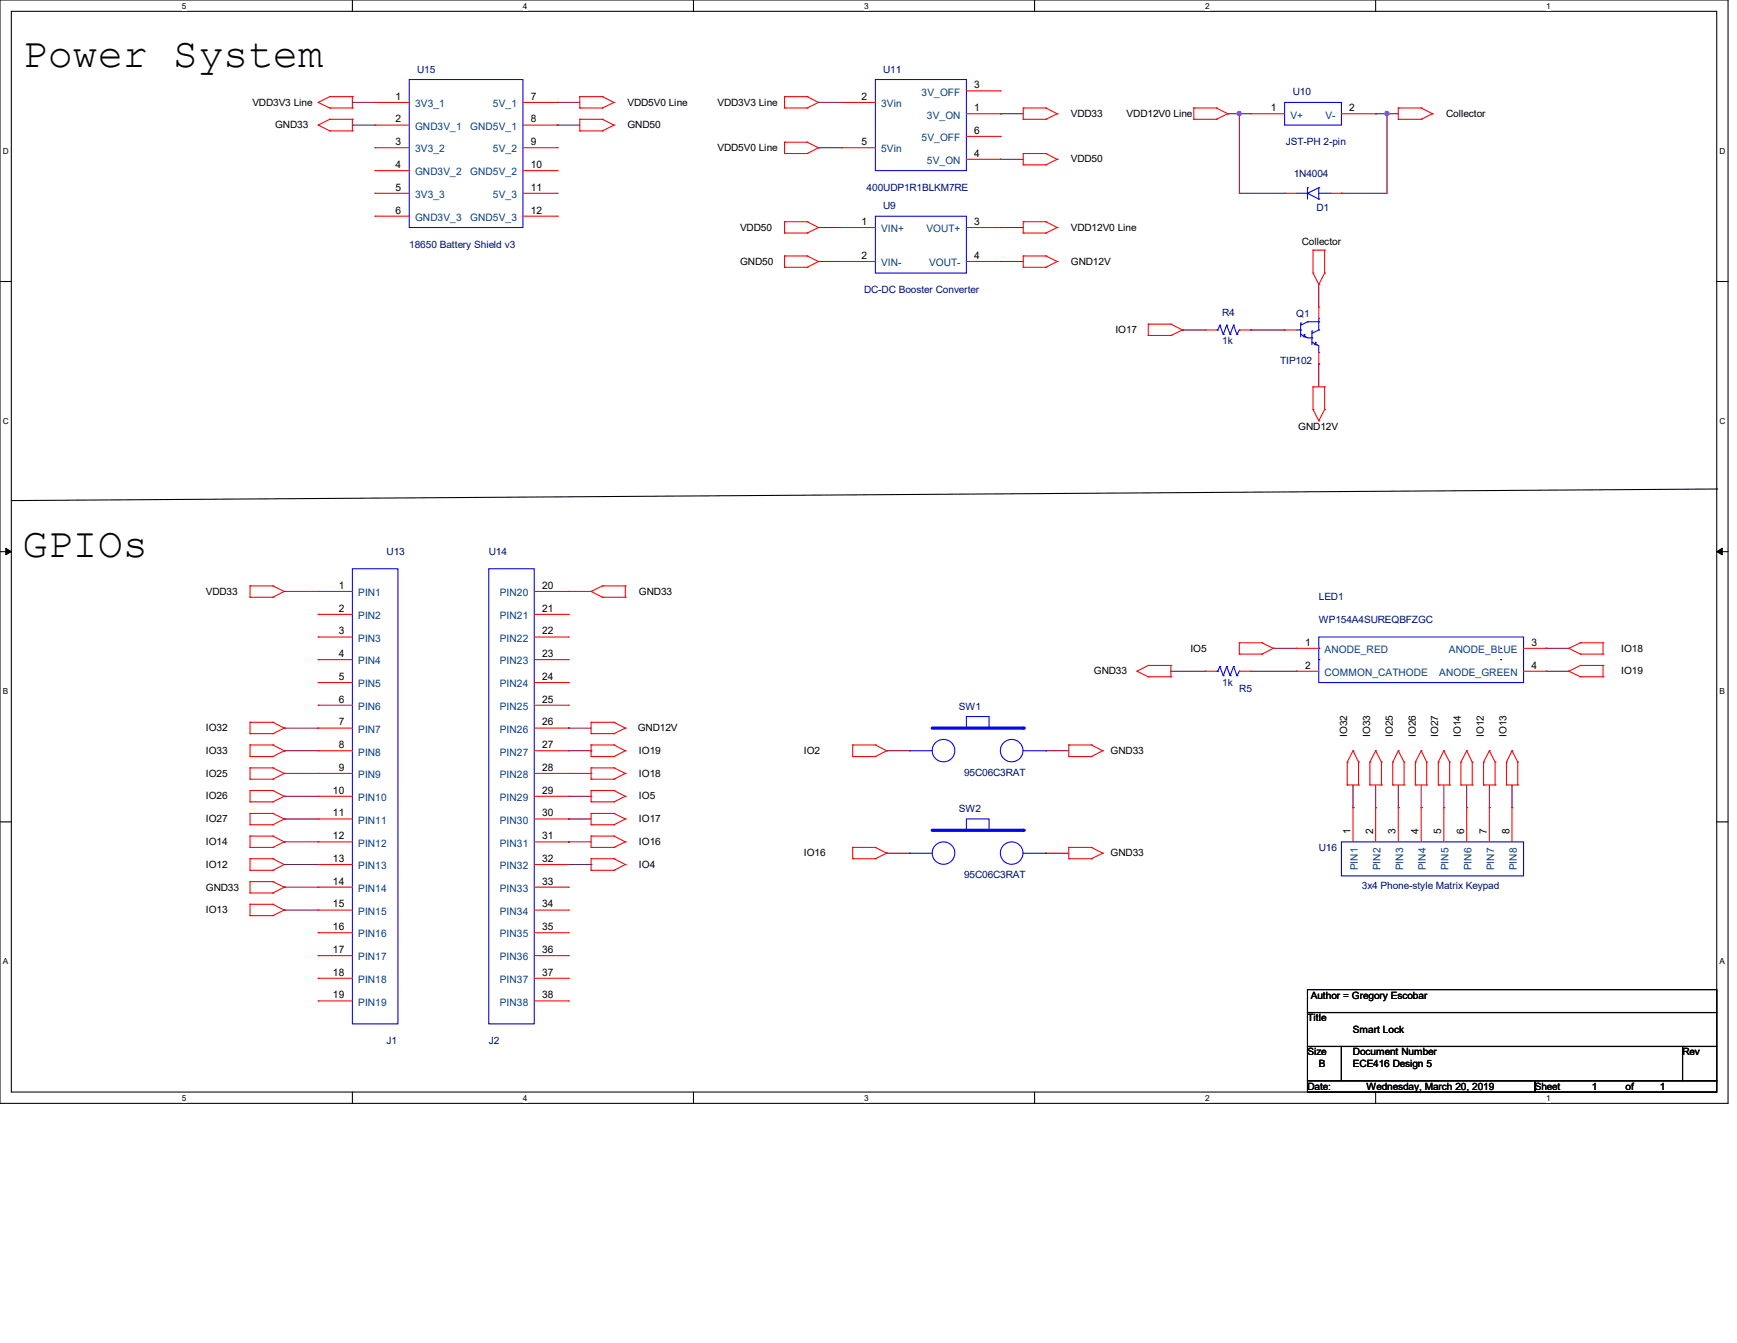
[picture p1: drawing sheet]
<svg xmlns="http://www.w3.org/2000/svg" width="279mm" height="216mm" viewBox="0 0 279 216" stroke-linecap="round" stroke-linejoin="round" font-family="sans-serif">
<path d="M0 0h278v177.4h-278zM1.8 1.8h274.3v173.8h-274.3z" fill="none" stroke="#000" stroke-width=".17"/>
<g fill="#fff">
<path d="M29.3 .2h.7v1.5h-.7z"/>
<path d="M29.3 175.8h.7v1.4h-.7z"/>
</g>
<path d="M56.7 0v1.8M56.7 175.6v1.8" fill="none" stroke="#000" stroke-width=".17"/>
<g fill="#fff">
<path d="M84.1 .2h.7v1.5h-.7z"/>
<path d="M84.1 175.8h.7v1.4h-.7z"/>
</g>
<path d="M111.5 0v1.8M111.5 175.6v1.8" fill="none" stroke="#000" stroke-width=".17"/>
<g fill="#fff">
<path d="M139 .2h.7v1.5h-.7z"/>
<path d="M139 175.8h.7v1.4h-.7z"/>
</g>
<path d="M166.4 0v1.8M166.4 175.6v1.8" fill="none" stroke="#000" stroke-width=".17"/>
<g fill="#fff">
<path d="M193.8 .2h.8v1.5h-.8z"/>
<path d="M193.8 175.8h.8v1.4h-.8z"/>
</g>
<path d="M221.3 0v1.8M221.3 175.6v1.8" fill="none" stroke="#000" stroke-width=".17"/>
<g fill="#fff">
<path d="M248.7 .2h.7v1.5h-.7z"/>
<path d="M248.7 175.8h.7v1.4h-.7z"/>
<path d="M.5 23.5h.9v1.5h-.9z"/>
<path d="M276.6 23.5h.9v1.5h-.9z"/>
<path d="M.5 67h.9v1.5h-.9z"/>
<path d="M276.6 67h.9v1.5h-.9z"/>
</g>
<path d="M0 45.3h1.8M276.1 45.3h1.9" fill="none" stroke="#000" stroke-width=".17"/>
<g fill="#fff">
<path d="M.5 110.4h.8v1.5h-.8z"/>
<path d="M276.6 110.4h.9v1.5h-.9z"/>
</g>
<path d="M0 88.7h1.8M276.1 88.7h1.9" fill="none" stroke="#000" stroke-width=".17"/>
<path d="M.9 88.1l.9 .6-.9 .5zM276.1 88.7l.9-.6v1.1z" fill="#000" stroke="#000" stroke-width=".16"/>
<g fill="#fff">
<path d="M.5 153.8h.8v1.5h-.8z"/>
<path d="M276.6 153.8h.9v1.5h-.9z"/>
</g>
<path d="M276.1 78.6h.1M276.1 78.6l-274.3 1.9M0 132.1h1.8M276.1 132.1h1.9M210.3 159.1h65.8v3.7h-65.8zM210.3 162.8h65.8v5.4h-65.8zM210.3 168.2h5.5v5.5h-5.5zM210.3 173.7h36.6v1.9h-36.6zM215.8 168.2h54.8v5.5h-54.8zM246.9 173.7h29.2v1.9h-29.2zM270.6 168.2h5.5v5.5h-5.5z" fill="none" stroke="#000" stroke-width=".17"/>
<g fill="none" stroke="#f00" stroke-width=".17">
<path d="M51.2 16.5h.1M51.2 16.5l1.8 .9M53 19.2h.1M53 15.5h.1M53 17.4h.1M53 17.4h3.7M53 19.2h3.7M53 19.2l-1.8 .9M53 15.5l-1.8 1M53 15.5h3.7M56.7 19.2h.1M56.7 15.5h.1"/>
<path d="M56.7 17.4h.1M56.7 15.5v1.9M56.7 19.2v1.8M60.3 16.5h.1M60.3 16.5h5.5M84.1 16.5h5.5M89.6 16.5h.1M93.3 17.4h.1M93.3 15.5h.1M93.3 19.2h.1M93.3 17.4h3.6M93.3 19.2h3.6"/>
<path d="M93.3 15.5h3.6M93.3 15.5v1.9M93.3 19.2v1.8M96.9 15.5h.1M96.9 17.4h.1M96.9 19.2h.1M96.9 15.5l1.9 1M96.9 19.2l1.9 .9M98.8 16.5h.1M98.8 16.5l-1.9 .9M126.2 17.4h.1M126.2 15.5h.1"/>
<path d="M126.2 17.4h3.6M126.2 15.5h3.6M126.2 15.5v1.9M129.8 15.5h.1M129.8 17.4h.1M129.8 15.5l1.9 1M131.7 16.5h.1M131.7 16.5l-1.9 .9M164.6 19.2h.1M164.6 17.4h.1M164.6 17.4h3.6M164.6 19.2h3.6"/>
<path d="M164.6 17.4v1.8M168.2 17.4h.1M168.2 19.2h.1M168.2 17.4l1.9 .9M170.1 18.3h.1M170.1 18.3l-1.9 .9M192 19.2h.1M192 17.4h.1M192 17.4h3.7M192 19.2h3.7M192 17.4v1.8M195.7 17.4h.1"/>
<path d="M195.7 19.2h.1M195.7 17.4l1.8 .9M197.5 18.3h.1M197.5 18.3l-1.8 .9M201.2 18.3h.1M201.2 18.3h5.4M215.8 18.3h5.5M221.3 18.3h.1M224.9 19.2h.1M224.9 17.4h.1M224.9 17.4h3.7M224.9 19.2h3.7"/>
<path d="M224.9 17.4v1.8M228.6 17.4h.1M228.6 19.2h.1M228.6 17.4l1.8 .9M230.4 18.3h.1M230.4 18.3l-1.8 .9M51.2 20.1h.1M51.2 20.1l1.8 .9M53 21h.1M53 21h3.7M56.7 21h.1M60.3 23.7h.1"/>
<path d="M60.3 31.1h.1M60.3 20.1h.1M60.3 27.4h.1M60.3 34.8h.1M60.3 23.7h5.5M60.3 31.1h5.5M60.3 20.1h5.5M60.3 27.4h5.5M60.3 34.8h5.5M84.1 23.7h5.5M84.1 31.1h5.5M84.1 20.1h5.5"/>
<path d="M84.1 27.4h5.5M84.1 34.8h5.5M89.6 23.7h.1M89.6 31.1h.1M89.6 34.8h.1M89.6 27.4h.1M89.6 20.1h.1M93.3 21h.1M93.3 21h3.6M96.9 21h.1M98.8 20.1h.1M98.8 20.1l-1.9 .9"/>
<path d="M126.2 24.7h.1M126.2 22.9h.1M126.2 37.5h.1M126.2 35.6h.1M126.2 24.7h3.6M126.2 35.6h3.6M126.2 37.5h3.6M126.2 22.9v1.8M126.2 35.6v1.9M126.2 22.9h3.6M129.8 22.9h.1M129.8 24.7h.1"/>
<path d="M129.8 35.6h.1M129.8 37.5h.1M129.8 22.9l1.9 .8M129.8 35.6l1.9 1M131.7 23.7h.1M131.7 36.6h.1M131.7 23.7l-1.9 1M131.7 36.6l-1.9 .9M164.6 26.5h.1M164.6 24.7h.1M164.6 37.5h.1M164.6 35.6h.1"/>
<path d="M164.6 24.7v1.8M164.6 35.6v1.9M164.6 24.7h3.6M164.6 26.5h3.6M164.6 35.6h3.6M164.6 37.5h3.6M168.2 24.7h.1M168.2 26.5h.1M168.2 35.6h.1M168.2 37.5h.1M168.2 24.7l1.9 .9M168.2 35.6l1.9 1"/>
<path d="M170.1 25.6h.1M170.1 36.6h.1M170.1 25.6l-1.9 .9M170.1 36.6l-1.9 .9M126.2 43h.1M126.2 41.1h.1M126.2 41.1h3.6M126.2 43h3.6M126.2 41.1v1.9M129.8 41.1h.1M129.8 43h.1M129.8 41.1l1.9 .9"/>
<path d="M131.7 42h.1M131.7 42l-1.9 1M164.6 43h.1M164.6 41.1h.1M164.6 41.1v1.9M164.6 41.1h3.6M164.6 43h3.6M168.2 41.1h.1M168.2 43h.1M168.2 41.1l1.9 .9M170.1 42h.1M170.1 42l-1.9 1"/>
<path d="M184.7 53.9h.1M184.7 52.1h.1M184.7 52.1h3.6M184.7 53.9h3.6M184.7 52.1v1.8M188.3 52.1h.1M188.3 53.9h.1M188.3 52.1l1.9 .9M190.2 53h.1M190.2 53l-1.9 .9M193.8 53h.1M193.8 53h1.9"/>
<path d="M199.3 53h1.9M201.2 53h.1M206.6 53h.1M206.6 53h1.9M211.2 43.9h.1M211.2 40.2h.1M211.2 43.9l.9 1.8M211.2 40.2v3.7M211.2 40.2h1.9M212.1 45.7h.1M212.1 58.5h.1M212.1 49.4h.1"/>
<path d="M212.1 49.4v1.8M212.1 56.7v1.8M213.1 43.9h.1M213.1 40.2h.1M213.1 40.2v3.7M213.1 43.9l-1 1.8M211.2 65.8h.1M211.2 62.2h.1M211.2 62.2v3.6M211.2 65.8l.9 1.8M211.2 62.2h1.9M212.1 67.6h.1"/>
<path d="M213.1 65.8h.1M213.1 62.2h.1M213.1 62.2v3.6M213.1 65.8l-1 1.8M40.2 96h.1M40.2 94.2h.1M40.2 94.2h3.7M40.2 96h3.7M40.2 94.2v1.8M43.9 94.2h.1M43.9 96h.1M43.9 94.2l1.8 .9"/>
<path d="M45.7 95.1h.1M45.7 95.1l-1.8 .9M95.1 95.1h.1M95.1 95.1l1.8 .9M96.9 94.2h.1M96.9 96h.1M96.9 94.2h3.7M96.9 96h3.7M96.9 94.2l-1.8 .9M100.6 94.2h.1M100.6 96h.1M100.6 94.2v1.8"/>
<path d="M40.2 117.9h.1M40.2 116.1h.1M40.2 119.8h.1M40.2 116.1v1.8M40.2 119.8v1.8M40.2 116.1h3.7M40.2 117.9h3.7M40.2 119.8h3.7M43.9 116.1h.1M43.9 117.9h.1M43.9 119.8h.1M43.9 116.1l1.8 1"/>
<path d="M43.9 119.8l1.8 .9M45.7 117.1h.1M45.7 117.1l-1.8 .8M95.1 117.9h.1M95.1 116.1h.1M95.1 119.8h.1M95.1 116.1v1.8M95.1 119.8v1.8M95.1 116.1h3.7M95.1 117.9h3.7M95.1 119.8h3.7M98.8 116.1h.1"/>
<path d="M98.8 117.9h.1M98.8 119.8h.1M98.8 116.1l1.8 1M98.8 119.8l1.8 .9M100.6 117.1h.1M100.6 117.1l-1.8 .8M137.2 119.8h.1M137.2 119.8h3.6M137.2 119.8v1.8M140.8 119.8h.1M140.8 119.8l1.8 .9M171.9 119.8h.1"/>
<path d="M171.9 119.8h3.7M171.9 119.8v1.8M175.6 119.8h.1M175.6 119.8l1.8 .9M182.9 107.9h.1M182.9 107.9l1.8 .9M184.7 107h.1M184.7 108.8h.1M184.7 107l-1.8 .9M184.7 107h3.6M184.7 108.8h3.6M188.3 107h.1"/>
<path d="M188.3 108.8h.1M188.3 107v1.8M199.3 103.3h.1M199.3 105.2h.1M199.3 103.3h3.7M199.3 103.3v1.9M199.3 105.2h3.7M203 103.3h.1M203 105.2h.1M203 103.3l1.8 .9M204.8 104.2h.1M204.8 104.2l-1.8 1"/>
<path d="M208.5 104.2h.1M208.5 107.9h.1M208.5 104.2h3.6M208.5 107.9h3.6M245.1 104.2h3.6M245.1 107.9h3.6M248.7 104.2h.1M248.7 107.9h.1M252.3 104.2h.1M252.3 107.9h.1M252.3 104.2l1.9 1M252.3 107.9l1.9 .9"/>
<path d="M254.2 103.3h.1M254.2 105.2h.1M254.2 107h.1M254.2 108.8h.1M254.2 107h3.7M254.2 108.8h3.7M254.2 103.3h3.7M254.2 105.2h3.7M254.2 103.3l-1.9 .9M254.2 107l-1.9 .9M257.9 103.3h.1M257.9 105.2h.1"/>
<path d="M257.9 107h.1M257.9 108.8h.1M257.9 103.3v1.9M257.9 107v1.8M40.2 121.6h.1M40.2 125.3h.1M40.2 123.4h.1M40.2 128.9h.1M40.2 127.1h.1M40.2 132.6h.1M40.2 130.8h.1M40.2 136.2h.1"/>
<path d="M40.2 134.4h.1M40.2 139.9h.1M40.2 138h.1M40.2 123.4v1.9M40.2 127.1v1.8M40.2 130.8v1.8M40.2 134.4v1.8M40.2 138v1.9M40.2 130.8h3.7M40.2 132.6h3.7M40.2 121.6h3.7M40.2 136.2h3.7"/>
<path d="M40.2 138h3.7M40.2 139.9h3.7M40.2 123.4h3.7M40.2 125.3h3.7M40.2 127.1h3.7M40.2 128.9h3.7M40.2 134.4h3.7M43.9 121.6h.1M43.9 123.4h.1M43.9 125.3h.1M43.9 127.1h.1M43.9 128.9h.1"/>
<path d="M43.9 130.8h.1M43.9 132.6h.1M43.9 134.4h.1M43.9 136.2h.1M43.9 138h.1M43.9 139.9h.1M43.9 123.4l1.8 .9M43.9 127.1l1.8 .9M43.9 130.8l1.8 .9M43.9 134.4l1.8 .9M43.9 138l1.8 1M45.7 120.7h.1"/>
<path d="M45.7 124.3h.1M45.7 128h.1M45.7 131.7h.1M45.7 135.3h.1M45.7 139h.1M45.7 120.7l-1.8 .9M45.7 124.3l-1.8 1M45.7 128l-1.8 .9M45.7 131.7l-1.8 .9M45.7 135.3l-1.8 .9M45.7 139l-1.8 .9M95.1 132.6h.1"/>
<path d="M95.1 130.8h.1M95.1 139.9h.1M95.1 138h.1M95.1 136.2h.1M95.1 134.4h.1M95.1 128.9h.1M95.1 127.1h.1M95.1 125.3h.1M95.1 123.4h.1M95.1 121.6h.1M95.1 130.8h3.7M95.1 132.6h3.7"/>
<path d="M95.1 123.4v1.9M95.1 127.1v1.8M95.1 130.8v1.8M95.1 134.4v1.8M95.1 138v1.9M95.1 121.6h3.7M95.1 136.2h3.7M95.1 138h3.7M95.1 139.9h3.7M95.1 123.4h3.7M95.1 125.3h3.7M95.1 127.1h3.7"/>
<path d="M95.1 128.9h3.7M95.1 134.4h3.7M98.8 130.8h.1M98.8 132.6h.1M98.8 138h.1M98.8 139.9h.1M98.8 134.4h.1M98.8 136.2h.1M98.8 127.1h.1M98.8 128.9h.1M98.8 123.4h.1M98.8 125.3h.1"/>
<path d="M98.8 121.6h.1M98.8 130.8l1.8 .9M98.8 138l1.8 1M98.8 134.4l1.8 .9M98.8 127.1l1.8 .9M98.8 123.4l1.8 .9M100.6 131.7h.1M100.6 139h.1M100.6 135.3h.1M100.6 128h.1M100.6 124.3h.1M100.6 120.7h.1"/>
<path d="M100.6 131.7l-1.8 .9M100.6 139l-1.8 .9M100.6 135.3l-1.8 .9M100.6 128l-1.8 .9M100.6 124.3l-1.8 1M100.6 120.7l-1.8 .9M137.2 121.6h.1M137.2 136.2h.1M137.2 138h.1M137.2 121.6h3.6M137.2 136.2h3.6M137.2 138h3.6"/>
<path d="M137.2 136.2v1.8M140.8 121.6h.1M140.8 136.2h.1M140.8 138h.1M140.8 136.2l1.8 1M142.6 120.7h.1M142.6 137.2h.1M142.6 120.7l-1.8 .9M142.6 137.2l-1.8 .8M171.9 121.6h.1M171.9 136.2h.1M171.9 138h.1"/>
<path d="M171.9 136.2v1.8M171.9 121.6h3.7M171.9 136.2h3.7M171.9 138h3.7M175.6 121.6h.1M175.6 136.2h.1M175.6 138h.1M175.6 136.2l1.8 1M177.4 120.7h.1M177.4 137.2h.1M177.4 120.7l-1.8 .9M177.4 137.2l-1.8 .8"/>
<path d="M216.7 126.2h.1M216.7 122.5h.1M216.7 126.2h1.8M216.7 122.5v3.7M217.6 120.7h.1M217.6 120.7l.9 1.8M217.6 120.7l-.9 1.8M218.5 122.5h.1M218.5 126.2h.1M218.5 122.5v3.7M220.3 126.2h.1M220.3 122.5h.1"/>
<path d="M220.3 126.2h1.9M220.3 122.5v3.7M221.3 120.7h.1M221.3 120.7l.9 1.8M221.3 120.7l-1 1.8M222.2 122.5h.1M222.2 126.2h.1M222.2 122.5v3.7M224 126.2h.1M224 122.5h.1M224 126.2h1.8M224 122.5v3.7"/>
<path d="M224.9 120.7h.1M224.9 120.7l.9 1.8M224.9 120.7l-.9 1.8M225.8 122.5h.1M225.8 126.2h.1M225.8 122.5v3.7M227.7 126.2h.1M227.7 122.5h.1M227.7 126.2h1.8M227.7 122.5v3.7M228.6 120.7h.1M228.6 120.7l.9 1.8"/>
<path d="M228.6 120.7l-.9 1.8M229.5 122.5h.1M229.5 126.2h.1M229.5 122.5v3.7M231.4 126.2h.1M231.4 122.5h.1M231.4 126.2h1.8M231.4 122.5v3.7M232.2 120.7h.1M232.2 120.7l1 1.8M232.2 120.7l-.8 1.8M233.2 122.5h.1"/>
<path d="M233.2 126.2h.1M233.2 122.5v3.7M235 126.2h.1M235 122.5h.1M235 126.2h1.8M235 122.5v3.7M235.9 120.7h.1M235.9 120.7l.9 1.8M235.9 120.7l-.9 1.8M236.8 122.5h.1M236.8 126.2h.1M236.8 122.5v3.7"/>
<path d="M238.6 126.2h.1M238.6 122.5h.1M238.6 126.2h1.9M238.6 122.5v3.7M239.6 120.7h.1M239.6 120.7l.9 1.8M239.6 120.7l-1 1.8M240.5 122.5h.1M240.5 126.2h.1M240.5 122.5v3.7M242.3 126.2h.1M242.3 122.5h.1"/>
<path d="M242.3 126.2h1.8M242.3 122.5v3.7M243.2 120.7h.1M243.2 120.7l.9 1.8M243.2 120.7l-.9 1.8M244.1 122.5h.1M244.1 126.2h.1M244.1 122.5v3.7M40.2 147.2h.1M40.2 145.4h.1M40.2 143.6h.1M40.2 141.7h.1"/>
<path d="M40.2 141.7v1.9M40.2 145.4v1.8M40.2 145.4h3.7M40.2 147.2h3.7M40.2 141.7h3.7M40.2 143.6h3.7M43.9 145.4h.1M43.9 147.2h.1M43.9 141.7h.1M43.9 143.6h.1M43.9 145.4l1.8 .9M43.9 141.7l1.8 .9"/>
<path d="M45.7 146.3h.1M45.7 142.6h.1M45.7 146.3l-1.8 .9M45.7 142.6l-1.8 1"/>
</g>
<g fill="none" stroke="#00f" stroke-width=".17">
<path d="M65.8 12.8h18.3v23.8h-18.3zM206.6 16.5h9.2v3.6h-9.2zM195.7 53h.2M195.9 53h.1M196.2 52.3h.1M196.2 52.3l-.3 .7M196.2 52.3l.6 1.5M196.8 53.8h.1M197.3 52.3h.1M197.3 52.3l-.5 1.5M197.3 52.3l.6 1.5M197.9 53.8h.1"/>
<path d="M198.4 52.3h.1M198.4 52.3l-.5 1.5M198.4 52.3l.6 1.5M199 53.8h.1M199.3 53h.1M199.3 53l-.3 .8M208.5 53h.7M209.2 53h.1M209.2 51.9h.1M209.2 53.8h.1M209.2 53.8l1.1 .5h.7M209.2 51.9v2.2"/>
<path d="M209.6 54.1h.3M209.8 53.8h.1M209.8 53.8l.1 .3M209.9 54.1h.1M210.3 51.7h.1M210.3 51.7l-1.1 .6M210.3 51.7h1.8M211 54.3h.1M211 55h.1M211 53.2h.1M211 55l1.1 .6v1.1M211 53.2v2.2"/>
<path d="M211.4 55.4h.4M211.6 55h.1M211.6 55l.2 .4M211.8 55.4h.1M212.1 51.2h.1M212.1 53h.1M212.1 51.7h.1M212.1 56.7h.1M212.1 51.2v1.8M212.1 53l-1.1 .6M212.1 102.4h33v7.3h-33zM212.1 104.2h.1"/>
<path d="M212.1 106h.1M241.4 104.2h.1M241.4 106h.1M146.3 120.7h.1M146.3 120.7h3.6M164.6 120.7h3.6M168.2 120.7h.1"/>
<circle cx="151.8" cy="120.7" r="1.81"/>
<circle cx="162.7" cy="120.7" r="1.81"/>
</g>
<path d="M149.9 117.1h14.7" fill="none" stroke="#00f" stroke-width=".51"/>
<circle cx="164.6" cy="117.1" r=".25" fill="#00f"/>
<g fill="none" stroke="#00f" stroke-width=".17">
<path d="M140.8 12.8h14.6v14.6h-14.6zM140.8 34.8h14.6v9.1h-14.6zM208.5 31.1h1.8M210.3 31.1h.1M210.3 30.2h.1M210.3 30.2v1.8M210.3 31.1l1.8 .9M212.1 32h.1M212.1 30.2h.1M212.1 31.1h1.9M212.1 30.2l-1.8 .9M212.1 30.2v1.8"/>
<path d="M214 31.1h.1M56.7 91.4h7.3v73.2h-7.3zM78.6 91.4h7.3v73.2h-7.3zM155.4 115.2h3.7v1.9h-3.7zM195.7 107.9h.2M195.9 107.9h.1M196.2 107.1h.1M196.2 107.1l-.3 .8M196.2 107.1l.6 1.5M196.8 108.6h.1M197.3 107.1h.1M197.3 107.1l-.5 1.5"/>
<path d="M197.3 107.1l.6 1.5M197.9 108.6h.1M198.4 107.1h.1M198.4 107.1l-.5 1.5M198.4 107.1l.6 1.5M199 108.6h.1M199.3 107.9h.1M199.3 107.9l-.3 .7M146.3 137.2h.1M146.3 137.2h3.6M164.6 137.2h3.6M168.2 137.2h.1"/>
<path d="M215.8 135.3h29.3v5.5h-29.3z"/>
<circle cx="151.8" cy="137.1" r="1.81"/>
<circle cx="162.7" cy="137.1" r="1.81"/>
</g>
<g fill="none" stroke="#f00" stroke-width=".17">
<path d="M135.3 16.5h.1M135.3 16.5h5.5M155.4 14.6h5.5M155.4 18.3h5.5M160.9 14.6h.1M160.9 18.3h.1M135.3 23.7h.1M135.3 36.6h.1M135.3 23.7h5.5M135.3 36.6h5.5M155.4 21.9h5.5M155.4 25.6h5.5"/>
<path d="M155.4 36.6h5.5M160.9 21.9h.1M160.9 25.6h.1M160.9 36.6h.1M206.6 31.1h.1M206.6 31.1h1.9M214 31.1h1.8M215.8 31.1h.1M135.3 42h.1M135.3 42h5.5M155.4 42h5.5M160.9 42h.1"/>
<path d="M51.2 95.1h.1M51.2 98.8h.1M51.2 95.1h5.5M51.2 98.8h5.5M85.9 95.1h5.5M85.9 98.8h5.5M91.4 95.1h.1M91.4 98.8h.1M51.2 102.4h.1M51.2 106h.1M51.2 109.7h.1M51.2 113.4h.1"/>
<path d="M51.2 117.1h.1M51.2 102.4h5.5M51.2 106h5.5M51.2 109.7h5.5M51.2 113.4h5.5M51.2 117.1h5.5M85.9 102.4h5.5M85.9 106h5.5M85.9 109.7h5.5M85.9 113.4h5.5M85.9 117.1h5.5M91.4 102.4h.1"/>
<path d="M91.4 106h.1M91.4 109.7h.1M91.4 113.4h.1M91.4 117.1h.1M193.8 107.9h.1M193.8 107.9h1.9M199.3 107.9h1.9M201.2 107.9h.1M51.2 120.7h.1M51.2 124.3h.1M51.2 128h.1M51.2 131.7h.1"/>
<path d="M51.2 135.3h.1M51.2 139h.1M51.2 120.7h5.5M51.2 124.3h5.5M51.2 128h5.5M51.2 131.7h5.5M51.2 135.3h5.5M51.2 139h5.5M85.9 120.7h5.5M85.9 124.3h5.5M85.9 128h5.5M85.9 131.7h5.5"/>
<path d="M85.9 135.3h5.5M85.9 139h5.5M91.4 120.7h.1M91.4 124.3h.1M91.4 128h.1M91.4 131.7h.1M91.4 135.3h.1M91.4 139h.1M217.6 129.8h.1M217.6 129.8v5.5M221.3 129.8h.1M221.3 129.8v5.5"/>
<path d="M224.9 129.8h.1M224.9 129.8v5.5M228.6 129.8h.1M228.6 129.8v5.5M232.2 129.8h.1M232.2 129.8v5.5M235.9 129.8h.1M235.9 129.8v5.5M239.6 129.8h.1M239.6 129.8v5.5M243.2 129.8h.1M243.2 129.8v5.5"/>
<path d="M51.2 142.6h.1M51.2 146.3h.1M51.2 149.9h.1M51.2 153.6h.1M51.2 157.3h.1M51.2 142.6h5.5M51.2 146.3h5.5M51.2 149.9h5.5M51.2 153.6h5.5M51.2 157.3h5.5M85.9 142.6h5.5M85.9 146.3h5.5"/>
<path d="M85.9 149.9h5.5M85.9 153.6h5.5M85.9 157.3h5.5M91.4 142.6h.1M91.4 146.3h.1M91.4 149.9h.1M91.4 153.6h.1M91.4 157.3h.1M51.2 160.9h.1M51.2 160.9h5.5M85.9 160.9h5.5M91.4 160.9h.1"/>
</g>
<path d="M149.9 133.5h14.7" fill="none" stroke="#00f" stroke-width=".51"/>
<circle cx="164.6" cy="133.5" r=".25" fill="#00f"/>
<path d="M155.4 131.7h3.7v1.8h-3.7z" fill="none" stroke="#00f" stroke-width=".17"/>
<g fill="none" stroke="#800040" stroke-width=".17">
<path d="M56.7 16.5h.1M56.7 16.5h3.6M89.6 16.5h.1M89.6 16.5h3.7M131.7 16.5h.1M131.7 16.5h3.6M160.9 18.3h.1M160.9 18.3h3.7M197.5 18.3h.1M197.5 18.3h3.7M199.3 18.3h.1M199.3 18.3v12.8"/>
<path d="M221.3 18.3h.1M221.3 18.3h3.6M223.1 18.3h.1M223.1 18.3v12.8h-7.3M56.7 20.1h.1M56.7 20.1h3.6M89.6 20.1h.1M89.6 20.1h3.7M131.7 23.7h.1M131.7 36.6h.1M131.7 23.7h3.6M131.7 36.6h3.6"/>
<path d="M160.9 25.6h.1M160.9 36.6h.1M160.9 25.6h3.7M160.9 36.6h3.7M199.3 31.1h.1M199.3 31.1h7.3M215.8 31.1h.1M131.7 42h.1M131.7 42h3.6M160.9 42h.1M160.9 42h3.7M190.2 53h.1"/>
<path d="M190.2 53h3.6M201.2 53h.1M201.2 53h5.4M212.1 45.7h.1M212.1 58.5h.1M212.1 45.7v3.7M212.1 58.5v3.7M45.7 95.1h.1M45.7 95.1h5.5M91.4 95.1h.1M91.4 95.1h3.7M45.7 117.1h.1"/>
<path d="M45.7 117.1h5.5M91.4 117.1h.1M91.4 117.1h3.7M188.3 107.9h5.5M193.8 107.9h.1M201.2 107.9h7.3M204.8 104.2h.1M204.8 104.2h3.7M208.5 107.9h.1M248.7 104.2h.1M248.7 107.9h.1M248.7 104.2h3.6"/>
<path d="M248.7 107.9h3.6M45.7 120.7h.1M45.7 124.3h.1M45.7 128h.1M45.7 131.7h.1M45.7 135.3h.1M45.7 139h.1M45.7 131.7h5.5M45.7 120.7h5.5M45.7 139h5.5M45.7 124.3h5.5M45.7 128h5.5"/>
<path d="M45.7 135.3h5.5M91.4 131.7h.1M91.4 135.3h.1M91.4 131.7h3.7M91.4 120.7h3.7M91.4 139h3.7M91.4 124.3h3.7M91.4 128h3.7M91.4 135.3h3.7M95.1 139h.1M95.1 128h.1M95.1 124.3h.1"/>
<path d="M95.1 120.7h.1M142.6 120.7h.1M142.6 137.2h.1M142.6 120.7h3.7M142.6 137.2h3.7M168.2 120.7h.1M168.2 137.2h.1M168.2 120.7h3.7M168.2 137.2h3.7M217.6 129.8h.1M217.6 126.2v3.6M221.3 129.8h.1"/>
<path d="M221.3 126.2v3.6M224.9 129.8h.1M224.9 126.2v3.6M228.6 129.8h.1M228.6 126.2v3.6M232.2 129.8h.1M232.2 126.2v3.6M235.9 129.8h.1M235.9 126.2v3.6M239.6 129.8h.1M239.6 126.2v3.6M243.2 129.8h.1"/>
<path d="M243.2 126.2v3.6M45.7 146.3h.1M45.7 142.6h.1M45.7 146.3h5.5M45.7 142.6h5.5"/>
</g>
<g fill="#f0f" stroke="#f0f" stroke-width=".17">
<circle cx="199.3" cy="18.2" r=".34"/>
<circle cx="223.1" cy="18.2" r=".34"/>
</g>
<g font-size="6.7">
<text x="3.6" y="10.8">Power System</text>
<text x="3.6" y="89.5">GPIOs</text>
</g>
<g font-size="1.7">
<text x="63.6" y="16">1</text>
<text x="85.4" y="16">7</text>
<text x="138.6" y="16">2</text>
<text x="156.7" y="14.2">3</text>
<text x="156.7" y="17.9">1</text>
<text x="204.4" y="17.9">1</text>
<text x="217" y="17.9">2</text>
<text x="63.6" y="23.3">3</text>
<text x="63.6" y="19.7">2</text>
<text x="85.4" y="23.3">9</text>
<text x="85.4" y="19.7">8</text>
<text x="138.6" y="23.3">5</text>
<text x="156.7" y="21.5">6</text>
<text x="63.6" y="27">4</text>
<text x="85.4" y="27">10</text>
<text x="156.7" y="25.2">4</text>
<text x="63.6" y="30.6">5</text>
<text x="63.6" y="34.3">6</text>
<text x="85.4" y="30.6">11</text>
<text x="85.4" y="34.3">12</text>
<text x="138.6" y="36.2">1</text>
<text x="138.6" y="41.6">2</text>
<text x="156.7" y="36.2">3</text>
<text x="156.7" y="41.6">4</text>
<text x="54.5" y="94.7">1</text>
<text x="87.2" y="94.7">20</text>
<text x="54.5" y="98.3">2</text>
<text x="54.5" y="102">3</text>
<text x="87.2" y="98.3">21</text>
<text x="87.2" y="102">22</text>
<text x="54.5" y="105.6">4</text>
<text x="87.2" y="105.6">23</text>
<text x="209.9" y="103.8">1</text>
<text x="209.9" y="107.5">2</text>
<text x="246.3" y="103.8">3</text>
<text x="246.3" y="107.5">4</text>
<text x="54.5" y="109.3">5</text>
<text x="54.5" y="112.9">6</text>
<text x="87.2" y="109.3">24</text>
<text x="87.2" y="112.9">25</text>
<text x="54.5" y="116.6">7</text>
<text x="87.2" y="116.6">26</text>
<text x="54.5" y="120.3">8</text>
<text x="54.5" y="123.9">9</text>
<text x="87.2" y="120.3">27</text>
<text x="87.2" y="123.9">28</text>
<text x="53.6" y="127.6">10</text>
<text x="53.6" y="131.2">11</text>
<text x="87.2" y="127.6">29</text>
<text x="87.2" y="131.2">30</text>
<text x="53.6" y="134.9">12</text>
<text x="87.2" y="134.9">31</text>
<text x="217.2" y="134.1" transform="rotate(-90 217.2 134.1)">1</text>
<text x="220.9" y="134.1" transform="rotate(-90 220.9 134.1)">2</text>
<text x="224.5" y="134.1" transform="rotate(-90 224.5 134.1)">3</text>
<text x="228.2" y="134.1" transform="rotate(-90 228.2 134.1)">4</text>
<text x="231.8" y="134.1" transform="rotate(-90 231.8 134.1)">5</text>
<text x="235.5" y="134.1" transform="rotate(-90 235.5 134.1)">6</text>
<text x="239.1" y="134.1" transform="rotate(-90 239.1 134.1)">7</text>
<text x="242.8" y="134.1" transform="rotate(-90 242.8 134.1)">8</text>
<text x="53.6" y="138.6">13</text>
<text x="53.6" y="142.2">14</text>
<text x="87.2" y="138.6">32</text>
<text x="87.2" y="142.2">33</text>
<text x="53.6" y="145.9">15</text>
<text x="53.6" y="149.5">16</text>
<text x="87.2" y="145.9">34</text>
<text x="87.2" y="149.5">35</text>
<text x="53.6" y="153.2">17</text>
<text x="87.2" y="153.2">36</text>
<text x="53.6" y="156.8">18</text>
<text x="53.6" y="160.5">19</text>
<text x="87.2" y="156.8">37</text>
<text x="87.2" y="160.5">38</text>
</g>
<g font-size="1.7" fill="#004080">
<text x="66.8" y="17.2">3V3_1</text>
<text x="79.3" y="17.2">5V_1</text>
<text x="141.7" y="17.2">3Vin</text>
<text x="148.2" y="15.4">3V_OFF</text>
<text x="66.8" y="20.9">GND3V_1</text>
<text x="75.6" y="20.9">GND5V_1</text>
<text x="148.2" y="22.7">5V_OFF</text>
<text x="149.1" y="19.1">3V_ON</text>
<text x="207.6" y="19.1">V+</text>
<text x="213.2" y="19.1">V-</text>
<text x="66.8" y="24.5">3V3_2</text>
<text x="66.8" y="28.2">GND3V_2</text>
<text x="75.6" y="28.2">GND5V_2</text>
<text x="79.3" y="24.5">5V_2</text>
<text x="141.7" y="24.5">5Vin</text>
<text x="149.1" y="26.4">5V_ON</text>
<text x="66.8" y="31.8">3V3_3</text>
<text x="66.8" y="35.5">GND3V_3</text>
<text x="75.6" y="35.5">GND5V_3</text>
<text x="79.3" y="31.8">5V_3</text>
<text x="141.7" y="37.3">VIN+</text>
<text x="149" y="37.3">VOUT+</text>
<text x="141.7" y="42.8">VIN-</text>
<text x="149.4" y="42.8">VOUT-</text>
<text x="57.6" y="95.8">PIN1</text>
<text x="80.4" y="95.8">PIN20</text>
<text x="57.6" y="99.5">PIN2</text>
<text x="80.4" y="99.5">PIN21</text>
<text x="57.6" y="103.2">PIN3</text>
<text x="57.6" y="106.8">PIN4</text>
<text x="80.4" y="103.2">PIN22</text>
<text x="80.4" y="106.8">PIN23</text>
<text x="213.1" y="105">ANODE_RED</text>
<text x="233" y="105">ANODE_BLUE</text>
<text x="57.6" y="110.5">PIN5</text>
<text x="80.4" y="110.5">PIN24</text>
<text x="213.1" y="108.7">COMMON_CATHODE</text>
<text x="231.5" y="108.7">ANODE_GREEN</text>
<text x="57.6" y="114.1">PIN6</text>
<text x="57.6" y="117.8">PIN7</text>
<text x="80.4" y="114.1">PIN25</text>
<text x="80.4" y="117.8">PIN26</text>
<text x="57.6" y="121.5">PIN8</text>
<text x="57.6" y="125.1">PIN9</text>
<text x="80.4" y="121.5">PIN27</text>
<text x="80.4" y="125.1">PIN28</text>
<text x="57.6" y="128.8">PIN10</text>
<text x="80.4" y="128.8">PIN29</text>
<text x="57.6" y="132.4">PIN11</text>
<text x="57.6" y="136.1">PIN12</text>
<text x="80.4" y="132.4">PIN30</text>
<text x="80.4" y="136.1">PIN31</text>
<text x="57.6" y="139.7">PIN13</text>
<text x="57.6" y="143.4">PIN14</text>
<text x="80.4" y="139.7">PIN32</text>
<text x="80.4" y="143.4">PIN33</text>
<text x="218.4" y="139.9" transform="rotate(-90 218.4 139.9)">PIN1</text>
<text x="222" y="139.9" transform="rotate(-90 222 139.9)">PIN2</text>
<text x="225.7" y="139.9" transform="rotate(-90 225.7 139.9)">PIN3</text>
<text x="229.4" y="139.9" transform="rotate(-90 229.4 139.9)">PIN4</text>
<text x="233" y="139.9" transform="rotate(-90 233 139.9)">PIN5</text>
<text x="236.7" y="139.9" transform="rotate(-90 236.7 139.9)">PIN6</text>
<text x="240.3" y="139.9" transform="rotate(-90 240.3 139.9)">PIN7</text>
<text x="244" y="139.9" transform="rotate(-90 244 139.9)">PIN8</text>
<text x="57.6" y="147.1">PIN15</text>
<text x="80.4" y="147.1">PIN34</text>
<text x="57.6" y="150.7">PIN16</text>
<text x="57.6" y="154.4">PIN17</text>
<text x="80.4" y="150.7">PIN35</text>
<text x="80.4" y="154.4">PIN36</text>
<text x="57.6" y="158">PIN18</text>
<text x="57.6" y="161.7">PIN19</text>
<text x="80.4" y="158">PIN37</text>
<text x="80.4" y="161.7">PIN38</text>
</g>
<g font-size="1.6" fill="#000080">
<text x="67.1" y="11.7">U15</text>
<text x="142.1" y="11.7">U11</text>
<text x="207.9" y="15.3">U10</text>
<text x="206.8" y="23.4">JST-PH 2-pin</text>
<text x="208.1" y="28.5">1N4004</text>
<text x="139.4" y="30.7">400UDP1R1BLKM7RE</text>
<text x="142.1" y="33.6">U9</text>
<text x="211.7" y="34">D1</text>
<text x="65.8" y="39.8">18650 Battery Shield v3</text>
<text x="139" y="47.2">DC-DC Booster Converter</text>
<text x="196.6" y="50.8">R4</text>
<text x="208.5" y="51">Q1</text>
<text x="196.6" y="55.4">1k</text>
<text x="205.9" y="58.5">TIP102</text>
<text x="62.2" y="89.2">U13</text>
<text x="78.6" y="89.2">U14</text>
<text x="212.1" y="96.5">LED1</text>
<text x="212.1" y="100.2">WP154A4SUREQBFZGC</text>
<text x="196.6" y="110.2">1k</text>
<text x="199.3" y="111.2">R5</text>
<text x="154.2" y="114.1">SW1</text>
<text x="155.1" y="124.7">95C06C3RAT</text>
<text x="154.2" y="130.6">SW2</text>
<text x="212.1" y="136.8">U16</text>
<text x="155.1" y="141.1">95C06C3RAT</text>
<text x="219.1" y="143">3x4 Phone-style Matrix Keypad</text>
<text x="62.2" y="167.9">J1</text>
<text x="78.6" y="167.9">J2</text>
</g>
<g font-size="1.6">
<text x="40.6" y="17">VDD3V3 Line</text>
<text x="100.9" y="17">VDD5V0 Line</text>
<text x="115.4" y="17">VDD3V3 Line</text>
<text x="44.2" y="20.6">GND33</text>
<text x="100.9" y="20.6">GND50</text>
<text x="172.3" y="18.8">VDD33</text>
<text x="181.2" y="18.8">VDD12V0 Line</text>
<text x="232.6" y="18.8">Collector</text>
<text x="115.4" y="24.3">VDD5V0 Line</text>
<text x="172.3" y="26.1">VDD50</text>
<text x="119" y="37.1">VDD50</text>
<text x="172.3" y="37.1">VDD12V0 Line</text>
<text x="209.4" y="39.5">Collector</text>
<text x="119" y="42.6">GND50</text>
<text x="172.3" y="42.6">GND12V</text>
<text x="179.4" y="53.6">IO17</text>
<text x="208.8" y="69.1">GND12V</text>
<text x="33.1" y="95.6">VDD33</text>
<text x="102.8" y="95.6">GND33</text>
<text x="191.5" y="104.8">IO5</text>
<text x="260.8" y="104.8">IO18</text>
<text x="175.9" y="108.4">GND33</text>
<text x="260.8" y="108.4">IO19</text>
<text x="33.1" y="117.6">IO32</text>
<text x="102.6" y="117.6">GND12V</text>
<text x="216.7" y="118.5" transform="rotate(-90 216.7 118.5)">IO32</text>
<text x="220.4" y="118.5" transform="rotate(-90 220.4 118.5)">IO33</text>
<text x="224" y="118.5" transform="rotate(-90 224 118.5)">IO25</text>
<text x="227.7" y="118.5" transform="rotate(-90 227.7 118.5)">IO26</text>
<text x="231.4" y="118.5" transform="rotate(-90 231.4 118.5)">IO27</text>
<text x="235" y="118.5" transform="rotate(-90 235 118.5)">IO14</text>
<text x="238.7" y="118.5" transform="rotate(-90 238.7 118.5)">IO12</text>
<text x="242.3" y="118.5" transform="rotate(-90 242.3 118.5)">IO13</text>
<text x="33.1" y="121.2">IO33</text>
<text x="33.1" y="124.9">IO25</text>
<text x="102.8" y="124.9">IO18</text>
<text x="102.8" y="121.2">IO19</text>
<text x="129.3" y="121.2">IO2</text>
<text x="178.6" y="121.2">GND33</text>
<text x="33.1" y="128.5">IO26</text>
<text x="102.8" y="128.5">IO5</text>
<text x="33.1" y="132.2">IO27</text>
<text x="33.1" y="135.8">IO14</text>
<text x="102.8" y="132.2">IO17</text>
<text x="102.8" y="135.8">IO16</text>
<text x="129.3" y="137.7">IO16</text>
<text x="178.6" y="137.7">GND33</text>
<text x="33.1" y="139.5">IO12</text>
<text x="33.1" y="143.2">GND33</text>
<text x="102.8" y="139.5">IO4</text>
<text x="33.1" y="146.8">IO13</text>
<text x="210.9" y="160.5">Author = Gregory Escobar</text>
<text x="210.3" y="164.2">Title</text>
<text x="217.6" y="166">Smart Lock</text>
<text x="210.3" y="169.7">Size</text>
<text x="212.1" y="171.5">B</text>
<text x="217.6" y="169.7">Document Number</text>
<text x="217.6" y="171.5">ECE416 Design 5</text>
<text x="270.6" y="169.7">Rev</text>
<text x="210.3" y="175.2">Date:</text>
<text x="219.8" y="175.2">Wednesday, March 20, 2019</text>
<text x="246.9" y="175.2">Sheet</text>
<text x="256" y="175.2">1</text>
<text x="261.5" y="175.2">of</text>
<text x="267" y="175.2">1</text>
</g>
<g font-size="1.3">
<text x="29.3" y="1.4">5</text>
<text x="84.1" y="1.4">4</text>
<text x="139" y="1.4">3</text>
<text x="193.8" y="1.4">2</text>
<text x="248.7" y="1.4">1</text>
<text x=".5" y="24.7">D</text>
<text x="276.6" y="24.7">D</text>
<text x=".5" y="68.2">C</text>
<text x="276.6" y="68.2">C</text>
<text x=".5" y="111.6">B</text>
<text x="276.6" y="111.6">B</text>
<text x=".5" y="155">A</text>
<text x="276.6" y="155">A</text>
<text x="29.3" y="177">5</text>
<text x="84.1" y="177">4</text>
<text x="139" y="177">3</text>
<text x="193.8" y="177">2</text>
<text x="248.7" y="177">1</text>
</g>
</svg>
